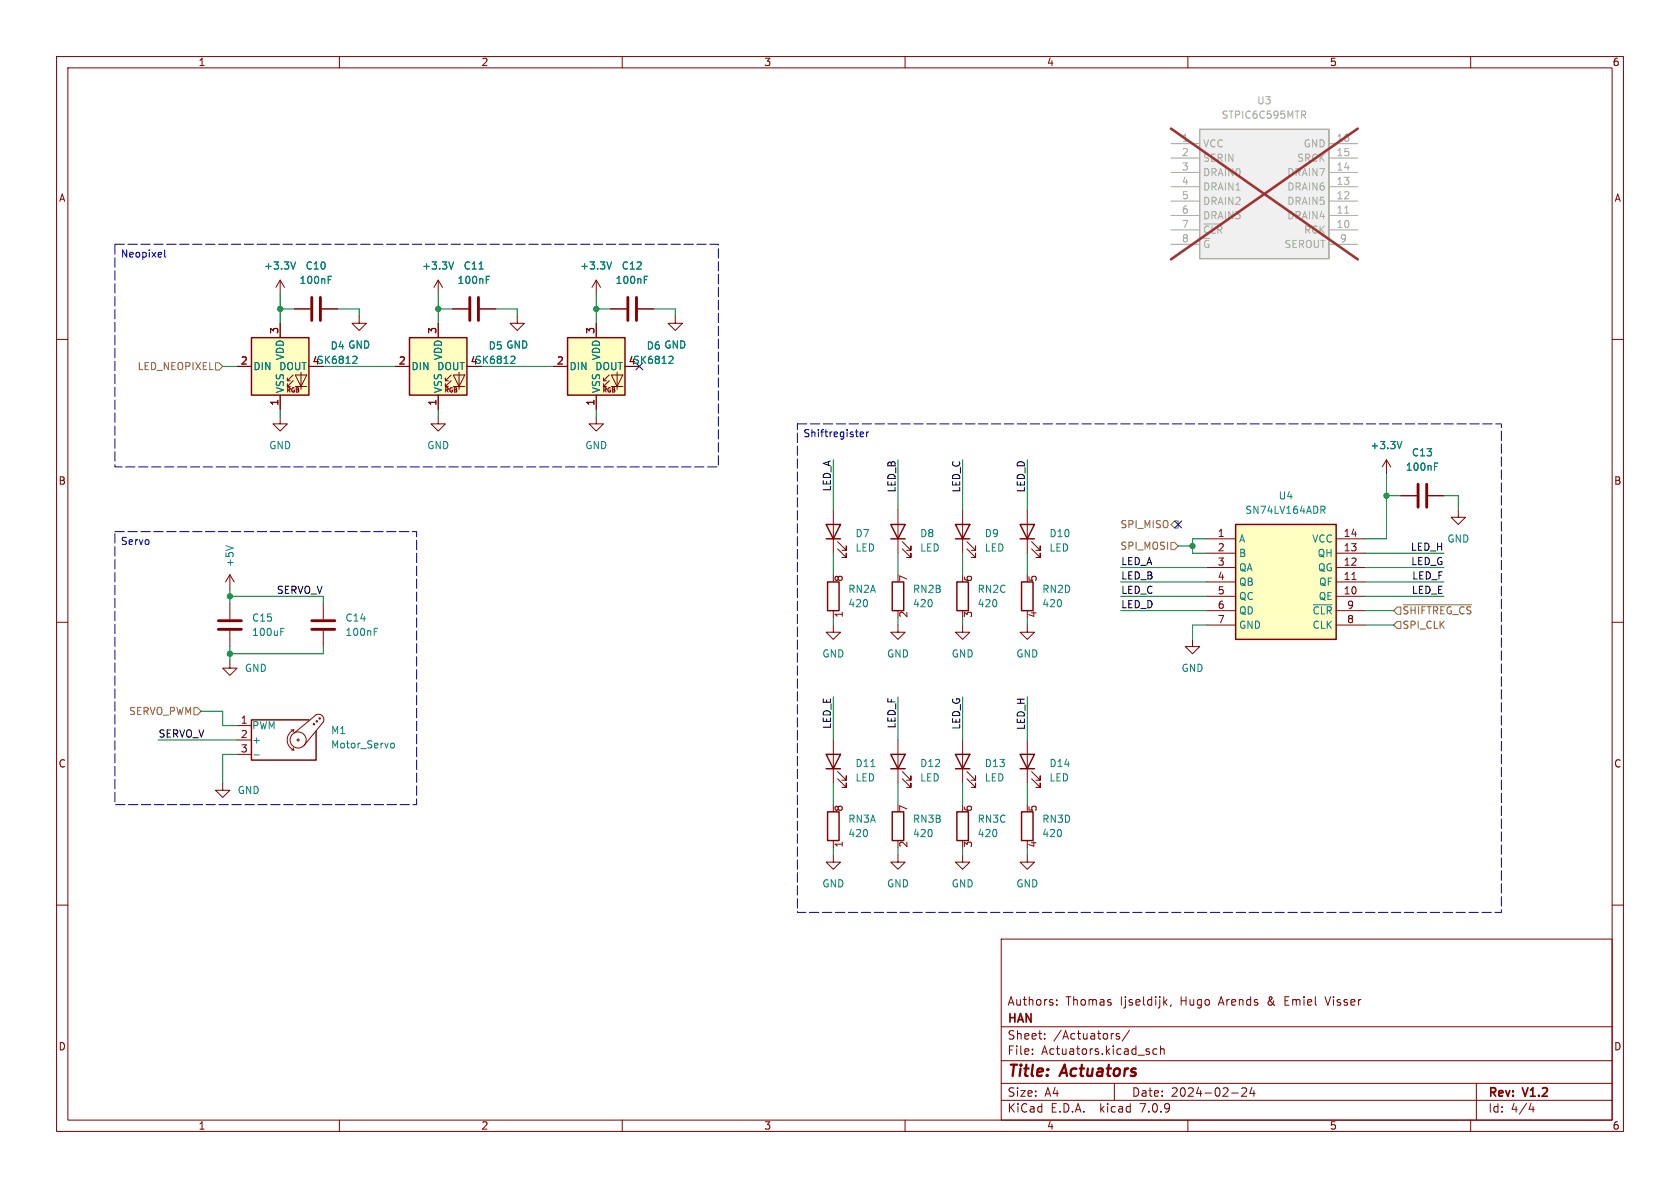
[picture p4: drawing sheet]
<svg xmlns="http://www.w3.org/2000/svg" width="297mm" height="210mm" viewBox="0 0 297 210" stroke-linecap="round" stroke-linejoin="round" font-family="sans-serif">
<g fill="none" stroke="#840000" stroke-width=".18">
<path d="M10 10h277v190h-277zM12 12h273v186h-273zM60 10v2M110 10v2M160 10v2M210 10v2M260 10v2M10 60h2M49.5 49.5l-.7 1.3M49.5 49.5v2.6M49.5 57.2v2.5M49.5 49.5l.8 1.3"/>
<path d="M52.1 54.6h2.8M56.9 54.6h2.8M63.5 55.9v1.3h1.3l-1.3 1.2-1.3-1.2h1.3M77.5 49.5v2.6M77.5 57.2v2.5M77.5 49.5l-.8 1.3M77.5 49.5l.7 1.3M80 54.6h2.8M84.8 54.6h2.8M91.4 55.9v1.3h1.3l-1.3 1.2-1.2-1.2h1.2M105.4 49.5l-.8 1.3M105.4 49.5v2.6"/>
<path d="M105.4 57.2v2.5M105.4 49.5l.8 1.3M107.9 54.6h2.8M112.8 54.6h2.8M119.4 55.9v1.3h1.2l-1.2 1.2-1.3-1.2h1.3M285 60h2M41.9 64.8h2.5M49.5 73.7v1.2h1.3l-1.3 1.3-1.2-1.3h1.2M49.5 69.9v2.5M50.8 68.3h.5M50.8 67.3h.5M51.8 67.3l-1 1v-.5"/>
<path d="M51.8 66.3l-1 1v-.5M52.2 66.3h2l-1 2zM52.2 68.3h2M53.2 65.8v3M69.8 64.8h2.6M77.5 73.7v1.2h1.2l-1.2 1.3-1.3-1.3h1.3M77.5 69.9v2.5M78.7 68.3h.5M78.7 67.3h.5M79.8 67.3l-1.1 1v-.5M79.8 66.3l-1.1 1v-.5M80.1 66.3h2.1l-1 2z"/>
<path d="M80.1 68.3h2.1M81.2 65.8v3M97.8 64.8h2.5M105.4 73.7v1.2h1.3l-1.3 1.3-1.3-1.3h1.3M105.4 69.9v2.5M106.7 68.3h.5M106.7 67.3h.5M107.7 67.3l-1 1v-.5M107.7 66.3l-1 1v-.5M108.1 66.3h2l-1 2zM108.1 68.3h2M109.1 65.8v3"/>
<path d="M147.3 90.2v7.6M148.1 97l1.5 1.6v-.8v.8h-.8M148.1 95.8l1.5 1.5v-.8v.8h-.8M158.7 90.2v7.6M159.5 97l1.5 1.6v-.8v.8h-.7M159.5 95.8l1.5 1.5v-.8v.8h-.7M170.2 90.2v7.6M170.9 97l1.6 1.6v-.8v.8h-.8M170.9 95.8l1.6 1.5v-.8v.8h-.8M181.6 90.2v7.6M182.4 97l1.5 1.6v-.8v.8h-.8M182.4 95.8l1.5 1.5v-.8v.8h-.8"/>
<path d="M213.4 95.3h5M213.4 97.8h5M236.2 95.3h5.1M236.2 97.8h5.1M245.1 81.3l-.8 1.3M245.1 81.3v2.5M245.1 81.3l.8 1.3M247.6 87.6h2.8M252.5 87.6h2.8M257.8 90.2v1.2h1.3l-1.3 1.3-1.3-1.3h1.3M10 110h2M40.6 116.8v1.3h1.3l-1.3 1.3-1.2-1.3h1.2"/>
<path d="M40.6 101.6l-.7 1.3M40.6 101.6v2.5M40.6 106.7v2.8M40.6 111.5v2.8M40.6 101.6l.8 1.3M57.1 106.7v2.8M57.1 111.5v2.8M147.3 110.5v1.3h1.3l-1.3 1.2-1.3-1.2h1.3M147.3 101.6v1.3M147.3 108v1.2M158.7 110.5v1.3h1.3l-1.3 1.2-1.2-1.2h1.2M158.7 101.6v1.3"/>
<path d="M158.7 108v1.2M170.2 110.5v1.3h1.2l-1.2 1.2-1.3-1.2h1.3M170.2 101.6v1.3M170.2 108v1.2M181.6 110.5v1.3h1.3l-1.3 1.2-1.3-1.2h1.3M181.6 101.6v1.3M181.6 108v1.2M210.8 113v1.3h1.3l-1.3 1.3-1.3-1.3h1.3M213.4 105.4h5M213.4 102.9h5M213.4 100.3h5M213.4 108h5"/>
<path d="M213.4 110.5h5M236.2 105.4h5.1M236.2 102.9h5.1M236.2 100.3h5.1M236.2 108h5.1M236.2 110.5h5.1M239 102.5h.7M285 110h2M39.4 138.4v1.3h1.2l-1.2 1.3-1.3-1.3h1.3M41.9 128.3h2.5M41.9 130.8h2.5M41.9 133.4h2.5"/>
<path d="M51.4 129h.5M51.6 132.6h.3M51.8 132.2l.1 .4M51.9 129a1.93 1.93 0 0 0-1.1 1.8 1.93 1.93 0 0 0 1.1 1.8M51.9 129l-.1 .4M52.1 129.5l3.8-3.1a.94 .94 0 0 1 1.1 .1 .94 .94 0 0 1 .1 1.1l-3.4 4.2M147.3 130.8v7.6M148.1 137.7l1.5 1.5v-.8v.8h-.8M148.1 136.4l1.5 1.5v-.7v.7h-.8M158.7 130.8v7.6M159.5 137.7l1.5 1.5v-.8v.8h-.7M159.5 136.4l1.5 1.5v-.7v.7h-.7"/>
<path d="M170.2 130.8v7.6M170.9 137.7l1.6 1.5v-.8v.8h-.8M170.9 136.4l1.6 1.5v-.7v.7h-.8M181.6 130.8v7.6M182.4 137.7l1.5 1.5v-.8v.8h-.8M182.4 136.4l1.5 1.5v-.7v.7h-.8M10 160h2M147.3 151.1v1.3h1.3l-1.3 1.3-1.3-1.3h1.3M147.3 142.2v1.3M147.3 148.6v1.3M158.7 151.1v1.3h1.3l-1.3 1.3-1.2-1.3h1.2M158.7 142.2v1.3"/>
<path d="M158.7 148.6v1.3M170.2 151.1v1.3h1.2l-1.2 1.3-1.3-1.3h1.3M170.2 142.2v1.3M170.2 148.6v1.3M181.6 151.1v1.3h1.3l-1.3 1.3-1.3-1.3h1.3M181.6 142.2v1.3M181.6 148.6v1.3M285 160h2M177 166h108v32h-108zM186.8 177.6v.1M186.8 176.8v.1M205.9 177.1l.4 .6"/>
<path d="M206.3 176.7l-.6 .6M207 177.6l-.1 .3M234.2 176.2l.5 1.5M60 198v2M110 198v2M160 198v2M177 194.5h108M177 191.5h108M177 187.5h108M177 181.5h108M182.5 186.3v.1M182.5 185.5v.1"/>
<path d="M184.7 183.6v.1M184.7 182.8v.1M197 191.5v3M197.9 182.8l-.4-.1-.2 .2 .1 .2 .5 .2v.3h-.6M199.7 182.1l-1.3 2M204.5 185.5l-.4-.1-.3 .3v.4l.2 .2h.5M205.2 185.5l.2-.1 .3 .1 .1 .9M205.2 184.9v1.5M210 198v2M217.7 193.2h1.2M219.5 192.4l.6-.1 .2 .1 .1 .3-.9 1.1h.9M221.3 192.2l-.3 1.1h.9"/>
<path d="M221.7 192.8v1M260 198v2M261 191.5v6.5M270.7 195l-.4 1.1h.9M271 195.6v1"/>
<circle cx="52.7" cy="130.8" r=".18"/>
<circle cx="52.7" cy="130.8" r="1.42"/>
<circle cx="55.5" cy="128" r=".13"/>
<circle cx="56" cy="127.5" r=".13"/>
<circle cx="56.5" cy="127" r=".13"/>
</g>
<g fill="none" stroke="#840000" stroke-width=".25">
<path d="M44.4 59.7h10.2v10.2h-10.2zM72.4 59.7h10.1v10.2h-10.1zM100.3 59.7h10.2v10.2h-10.2zM146 92.7h2.6l-1.3 2.6zM146 95.3h2.6M157.5 92.7h2.5l-1.3 2.6zM157.5 95.3h2.5M168.9 92.7h2.5l-1.2 2.6zM168.9 95.3h2.5M180.3 92.7h2.6l-1.3 2.6zM180.3 95.3h2.6M218.4 92.7h17.8v20.3h-17.8z"/>
<path d="M146.3 102.9h2v5.1h-2zM157.7 102.9h2.1v5.1h-2.1zM169.2 102.9h2v5.1h-2zM180.6 102.9h2v5.1h-2zM54.6 127.3h-10.2v7.1h11.5v-5.1M146 133.4h2.6l-1.3 2.5zM146 135.9h2.6M157.5 133.4h2.5l-1.3 2.5zM157.5 135.9h2.5M168.9 133.4h2.5l-1.2 2.5zM168.9 135.9h2.5M180.3 133.4h2.6l-1.3 2.5z"/>
<path d="M180.3 135.9h2.6M146.3 143.5h2v5.1h-2zM157.7 143.5h2.1v5.1h-2.1zM169.2 143.5h2v5.1h-2zM180.6 143.5h2v5.1h-2z"/>
</g>
<path d="M55.1 52.6v4M56.6 52.6v4M83.1 52.6v4M84.6 52.6v4M111 52.6v4M112.5 52.6v4M250.7 85.6v4.1M252.2 85.6v4.1M38.6 109.7h4.1M38.6 111.3h4.1M55.1 109.7h4.1M55.1 111.3h4.1" fill="none" stroke="#840000" stroke-width=".51"/>
<g fill="none" stroke="#008484" stroke-width=".18">
<path d="M52.3 46.3l-.5 1.3M58 49.4h.5M58 48.8h.6M80.2 46.3l-.4 1.3M84.7 47.6h.7M86 49.4h.4M86 48.8h.6M108.1 46.3l-.4 1.3M113.9 49.4h.4M113.9 48.8h.6M62.6 63h.4l.1 .3-.8 .9h.8M90.5 63h.4l.1 .3-.7 .9h.7"/>
<path d="M118.4 63h.5l.1 .3-.8 .9h.8M247.8 78l-.4 1.3M39.9 96.5l1.3 .4M233.5 89.5h.5l.3 .2-.2 .4h-.6M233.8 90.1l.5 .6M253.6 82.5h.4M253.6 81.9h.6M49.6 111.7h.5M49.6 111.1h.6M66.2 111.7h.4M66.2 111.1h.6M232.2 106.9h3.3"/>
<path d="M44.9 133.4h.9M69.1 131.6l.2-.2h.3l.1 .2-.1 .6h-.3l-.2-.2M154 135.5h.7"/>
</g>
<g fill="#ffffc2" stroke="#ffffc2" stroke-width=".18">
<path d="M218.4 92.7h17.8v20.3h-17.8z"/>
<path d="M72.4 59.7h10.1v10.2h-10.1z"/>
<path d="M44.4 59.7h10.2v10.2h-10.2z"/>
<path d="M100.3 59.7h10.2v10.2h-10.2z"/>
</g>
<path d="M212.1 22.9h22.8v22.8h-22.8z" fill="#f0f0f0" stroke="#f0f0f0" stroke-width=".18"/>
<path d="M212.1 22.9h22.8v22.8h-22.8z" fill="none" stroke="#a1a1a1" stroke-width=".25"/>
<g fill="none" stroke="#a1a1a1" stroke-width=".18">
<path d="M230.6 19.6l.2 .3v.3l-.2 .1M207 25.4h5.1M207 38.1h5.1M207 35.6h5.1M207 33h5.1M207 30.5h5.1M207 27.9h5.1M212.8 39.6h3.3M230.4 20.3l.4 .6M234.9 25.4h5.1M234.9 38.1h5.1M234.9 35.6h5.1"/>
<path d="M234.9 33h5.1M234.9 30.5h5.1M234.9 27.9h5.1M237.7 37.7h.8M207 40.6h5.1M207 43.2h5.1M234.9 40.6h5.1M234.9 43.2h5.1"/>
</g>
<path d="M207 22.7l33 23.1M240 22.7l-33 23.1" fill="none" stroke="#9d3333" stroke-width=".46"/>
<path d="M38.1 64.1h.6l.7 .7-.7 .6h-.6zM207 92.7l.6-.6h.7v1.2h-.7zM207 95.9h.6l.7 .6-.7 .7h-.6zM247 109.9h.6v1.2h-.6l-.6-.6zM247 107.3h.6v1.3h-.6l-.6-.6zM248.1 106.9h12.1M34.3 125.1h.6l.7 .6-.7 .7h-.6z" fill="none" stroke="#848400" stroke-width=".18"/>
<path d="M20.3 43.2h106.7v39.4h-106.7zM141 74.9h124.4v86.4h-124.4zM20.3 94h53.4v48.2h-53.4z" fill="none" stroke="#0000c2" stroke-width=".18" stroke-dasharray="1.7 .6"/>
<path d="M29.1 44.2v1.1l.2 .2M152.1 76.8l.6-.1-.1-.3h-.4l-.1 .1v.6h.5M153.2 76.4v.8M153.6 76.4l-.4 .2" fill="none" stroke="#0000c2" stroke-width=".18"/>
<g fill="none" stroke="#008400" stroke-width=".18">
<path d="M49.5 54.6h2.6M49.5 52.1v5.1M59.7 54.6h3.8v1.3M77.5 52.1v5.1M77.5 54.6h2.5M87.6 54.6h3.8v1.3M105.4 54.6h2.5M105.4 52.1v5.1M115.6 54.6h3.8v1.3M39.4 64.8h2.5M49.5 72.4v1.3M57.1 64.8h12.7"/>
<path d="M77.5 72.4v1.3M85.1 64.8h12.7M105.4 72.4v1.3M147.3 81.3v8.9M147.3 97.8v3.8M158.7 81.3v8.9M158.7 97.8v3.8M170.2 81.3v8.9M170.2 97.8v3.8M181.6 81.3v8.9M181.6 97.8v3.8M208.3 96.5h2.5"/>
<path d="M213.4 95.3h-2.6v2.5h2.6M241.3 97.8h14M245.1 83.8v11.5h-3.8M245.1 87.6h2.5M255.3 87.6h2.5v2.6M40.6 104.1v2.6M40.6 114.3v2.5M40.6 105.4h16.5v1.3M57.1 114.3v1.3h-16.5M147.3 109.2v1.3M158.7 109.2v1.3M170.2 109.2v1.3"/>
<path d="M181.6 109.2v1.3M198.1 105.4h15.3M198.1 100.3h15.3M198.1 102.9h15.3M198.1 108h15.3M213.4 110.5h-2.6v2.5M241.3 105.4h14M241.3 100.3h14M241.3 102.9h14M241.3 110.5h5.1M241.3 108h5.1M27.9 130.8h14"/>
<path d="M35.6 125.7h3.8v2.6h2.5M41.9 133.4h-2.5v5M147.3 123.2v7.6M147.3 138.4v3.8M158.7 123.2v7.6M158.7 138.4v3.8M170.2 123.2v7.6M170.2 138.4v3.8M181.6 123.2v7.6M181.6 138.4v3.8M147.3 149.9v1.2M158.7 149.9v1.2"/>
<path d="M170.2 149.9v1.2M181.6 149.9v1.2"/>
</g>
<path d="M112.4 64.2l1.2 1.2M113.6 64.2l-1.2 1.2M207.7 92.1l1.2 1.2M208.9 92.1l-1.2 1.2" fill="none" stroke="#000084" stroke-width=".18"/>
<g fill="#008400" stroke="#008400" stroke-width=".18">
<circle cx="40.6" cy="105.4" r=".46"/>
<circle cx="40.6" cy="115.6" r=".46"/>
<circle cx="245.1" cy="87.6" r=".46"/>
<circle cx="210.8" cy="96.5" r=".46"/>
<circle cx="77.5" cy="54.6" r=".46"/>
<circle cx="49.5" cy="54.6" r=".46"/>
<circle cx="105.4" cy="54.6" r=".46"/>
</g>
<g font-size="2.8" fill="#840000">
<text x="178" y="190.9">Title:</text>
<text x="187.7" y="190.9">Actuators</text>
</g>
<g font-size="2.1" fill="#840000">
<text x="178" y="178">Authors:</text>
<text x="188.4" y="178">Thomas</text>
<text x="198.1" y="178">Ijseldijk,</text>
<text x="208.8" y="178">Hugo</text>
<text x="215.8" y="178">Arends</text>
<text x="224.5" y="178">&amp;</text>
<text x="227.7" y="178">Emiel</text>
<text x="235.1" y="178">Visser</text>
<text x="178" y="184">Sheet:</text>
<text x="178" y="181.2">HAN</text>
<text x="186.2" y="184">/Actuators/</text>
<text x="178" y="186.7">File:</text>
<text x="184.1" y="186.7">Actuators.kicad_sch</text>
<text x="178" y="196.9">KiCad</text>
<text x="178" y="194.1">Size:</text>
<text x="184.7" y="194.1">A4</text>
<text x="185.7" y="196.9">E.D.A.</text>
<text x="194.6" y="196.9">kicad</text>
<text x="200" y="194.1">Date:</text>
<text x="201.8" y="196.9">7.0.9</text>
<text x="207" y="194.1">2024-02-24</text>
<text x="263" y="194.3">Rev:</text>
<text x="263" y="196.9">Id:</text>
<text x="267.1" y="196.9">4/4</text>
<text x="269.4" y="194.3">V1.2</text>
</g>
<g font-size="1.8" fill="#840000">
<text x="35" y="11.9">1</text>
<text x="85" y="11.9">2</text>
<text x="135" y="11.9">3</text>
<text x="185" y="11.9">4</text>
<text x="235" y="11.9">5</text>
<text x="285" y="11.9">6</text>
<text x="10.3" y="35.9">A</text>
<text x="285.3" y="35.9">A</text>
<text x="49.3" y="59.1" transform="rotate(-90 49.3 59.1)">3</text>
<text x="77.2" y="59.1" transform="rotate(-90 77.2 59.1)">3</text>
<text x="105.2" y="59.1" transform="rotate(-90 105.2 59.1)">3</text>
<text x="42.5" y="64.5">2</text>
<text x="55.2" y="64.5">4SK6812</text>
<text x="70.4" y="64.5">2</text>
<text x="83.1" y="64.5">4SK6812</text>
<text x="98.4" y="64.5">2</text>
<text x="111.1" y="64.5">4SK6812</text>
<text x="49.3" y="71.8" transform="rotate(-90 49.3 71.8)">1</text>
<text x="77.2" y="71.8" transform="rotate(-90 77.2 71.8)">1</text>
<text x="105.2" y="71.8" transform="rotate(-90 105.2 71.8)">1</text>
<text x="10.3" y="85.9">B</text>
<text x="285.3" y="85.9">B</text>
<text x="215.2" y="95">1</text>
<text x="237.4" y="95">14</text>
<text x="215.2" y="97.5">2</text>
<text x="215.2" y="100.1">3</text>
<text x="237.4" y="100.1">12</text>
<text x="237.4" y="97.5">13</text>
<text x="149.3" y="102.9" transform="rotate(-90 149.3 102.9)">8</text>
<text x="160.7" y="102.9" transform="rotate(-90 160.7 102.9)">7</text>
<text x="172.2" y="102.9" transform="rotate(-90 172.2 102.9)">6</text>
<text x="183.6" y="102.9" transform="rotate(-90 183.6 102.9)">5</text>
<text x="215.2" y="102.6">4</text>
<text x="215.2" y="105.2">5</text>
<text x="215.2" y="107.7">6</text>
<text x="237.4" y="105.2">10</text>
<text x="237.4" y="102.6">11</text>
<text x="238.1" y="107.7">9</text>
<text x="149.3" y="109.3" transform="rotate(-90 149.3 109.3)">1</text>
<text x="160.7" y="109.3" transform="rotate(-90 160.7 109.3)">2</text>
<text x="172.2" y="109.3" transform="rotate(-90 172.2 109.3)">3</text>
<text x="183.6" y="109.3" transform="rotate(-90 183.6 109.3)">4</text>
<text x="215.2" y="110.2">7</text>
<text x="238.1" y="110.2">8</text>
<text x="42.5" y="128">1</text>
<text x="42.5" y="130.6">2</text>
<text x="10.3" y="135.9">C</text>
<text x="42.5" y="133.1">3</text>
<text x="285.3" y="135.9">C</text>
<text x="149.3" y="143.6" transform="rotate(-90 149.3 143.6)">8</text>
<text x="160.7" y="143.6" transform="rotate(-90 160.7 143.6)">7</text>
<text x="172.2" y="143.6" transform="rotate(-90 172.2 143.6)">6</text>
<text x="183.6" y="143.6" transform="rotate(-90 183.6 143.6)">5</text>
<text x="149.3" y="149.9" transform="rotate(-90 149.3 149.9)">1</text>
<text x="160.7" y="149.9" transform="rotate(-90 160.7 149.9)">2</text>
<text x="172.2" y="149.9" transform="rotate(-90 172.2 149.9)">3</text>
<text x="183.6" y="149.9" transform="rotate(-90 183.6 149.9)">4</text>
<text x="10.3" y="185.9">D</text>
<text x="285.3" y="185.9">D</text>
<text x="35" y="199.9">1</text>
<text x="85" y="199.9">2</text>
<text x="135" y="199.9">3</text>
<text x="185" y="199.9">4</text>
<text x="235" y="199.9">5</text>
<text x="285" y="199.9">6</text>
</g>
<g font-size="1.8" fill="#a1a1a1">
<text x="215.9" y="21.2">STPIC6C595MTR</text>
<text x="222.1" y="18.6">U3</text>
<text x="208.8" y="25.1">1</text>
<text x="208.8" y="27.7">2</text>
<text x="212.6" y="26.3">VCC</text>
<text x="212.6" y="28.8">SERIN</text>
<text x="229.2" y="28.8">SRCK</text>
<text x="230.4" y="26.3">GND</text>
<text x="236.2" y="27.7">15</text>
<text x="236.2" y="25.1">16</text>
<text x="208.8" y="30.2">3</text>
<text x="208.8" y="32.8">4</text>
<text x="208.8" y="35.3">5</text>
<text x="212.6" y="31.3">DRAIN0</text>
<text x="212.6" y="33.9">DRAIN1</text>
<text x="227.5" y="33.9">DRAIN6</text>
<text x="227.5" y="31.3">DRAIN7</text>
<text x="236.2" y="35.3">12</text>
<text x="236.2" y="32.8">13</text>
<text x="236.2" y="30.2">14</text>
<text x="208.8" y="37.8">6</text>
<text x="208.8" y="40.4">7</text>
<text x="212.6" y="36.4">DRAIN2</text>
<text x="212.6" y="39">DRAIN3</text>
<text x="212.6" y="41.5">~{CLR}</text>
<text x="227.5" y="39">DRAIN4</text>
<text x="227.5" y="36.4">DRAIN5</text>
<text x="230.4" y="41.5">RCK</text>
<text x="236.2" y="40.4">10</text>
<text x="236.2" y="37.8">11</text>
<text x="208.8" y="42.9">8</text>
<text x="212.6" y="44">~{G}</text>
<text x="227" y="44">SEROUT</text>
<text x="236.8" y="42.9">9</text>
</g>
<g font-size="1.8" fill="#0000c2">
<text x="21.3" y="45.9">Neopixel</text>
<text x="141.9" y="77.6">Shiftregister</text>
<text x="21.3" y="96.7">Servo</text>
</g>
<g font-size="1.8" fill="#008484">
<text x="46.6" y="47.9">+3.3V</text>
<text x="53.9" y="47.9">C10</text>
<text x="74.5" y="47.9">+3.3V</text>
<text x="81.9" y="47.9">C11</text>
<text x="102.5" y="47.9">+3.3V</text>
<text x="109.8" y="47.9">C12</text>
<text x="52.8" y="50.4">100nF</text>
<text x="80.8" y="50.4">100nF</text>
<text x="108.7" y="50.4">100nF</text>
<text x="44.7" y="65.6">DIN</text>
<text x="49.3" y="65.6">DOUT</text>
<text x="50.4" y="63.8" transform="rotate(-90 50.4 63.8)">VDD</text>
<text x="58.3" y="62">D4 GND</text>
<text x="72.6" y="65.6">DIN</text>
<text x="77.2" y="65.6">DOUT</text>
<text x="78.3" y="63.8" transform="rotate(-90 78.3 63.8)">VDD</text>
<text x="86.3" y="62">D5 GND</text>
<text x="100.6" y="65.6">DIN</text>
<text x="105.1" y="65.6">DOUT</text>
<text x="106.3" y="63.8" transform="rotate(-90 106.3 63.8)">VDD</text>
<text x="114.2" y="62">D6 GND</text>
<text x="50.4" y="69.6" transform="rotate(-90 50.4 69.6)">VSS</text>
<text x="78.3" y="69.6" transform="rotate(-90 78.3 69.6)">VSS</text>
<text x="106.3" y="69.6" transform="rotate(-90 106.3 69.6)">VSS</text>
<text x="47.5" y="79.6">GND</text>
<text x="75.4" y="79.6">GND</text>
<text x="103.4" y="79.6">GND</text>
<text x="242.2" y="79.6">+3.3V</text>
<text x="248.4" y="83.4">100nF</text>
<text x="249.5" y="80.9">C13</text>
<text x="226" y="88.5">U4</text>
<text x="151.1" y="95.2">D7</text>
<text x="162.6" y="95.2">D8</text>
<text x="174" y="95.2">D9</text>
<text x="185.4" y="95.2">D10</text>
<text x="220.1" y="91">SN74LV164ADR</text>
<text x="41.5" y="100.3" transform="rotate(-90 41.5 100.3)">+5V</text>
<text x="151.1" y="97.7">LED</text>
<text x="162.6" y="97.7">LED</text>
<text x="174" y="97.7">LED</text>
<text x="185.4" y="97.7">LED</text>
<text x="218.9" y="96.1">A</text>
<text x="218.9" y="98.7">B</text>
<text x="218.9" y="101.2">QA</text>
<text x="231.9" y="96.1">VCC</text>
<text x="232.8" y="98.7">QH</text>
<text x="232.9" y="101.2">QG</text>
<text x="255.8" y="96.1">GND</text>
<text x="149.9" y="107.5">420</text>
<text x="149.9" y="105">RN2A</text>
<text x="161.3" y="107.5">420</text>
<text x="161.3" y="105">RN2B</text>
<text x="172.7" y="107.5">420</text>
<text x="172.7" y="105">RN2C</text>
<text x="184.2" y="107.5">420</text>
<text x="184.2" y="105">RN2D</text>
<text x="218.9" y="103.7">QB</text>
<text x="218.9" y="106.3">QC</text>
<text x="233" y="106.3">QE</text>
<text x="233.1" y="103.7">QF</text>
<text x="44.5" y="112.6">100uF</text>
<text x="44.5" y="110.1">C15</text>
<text x="61" y="112.6">100nF</text>
<text x="61" y="110.1">C14</text>
<text x="218.9" y="108.8">QD</text>
<text x="218.9" y="111.4">GND</text>
<text x="231.9" y="111.4">CLK</text>
<text x="231.9" y="108.8">~{CLR}</text>
<text x="43.2" y="119">GND</text>
<text x="145.3" y="116.4">GND</text>
<text x="156.7" y="116.4">GND</text>
<text x="168.1" y="116.4">GND</text>
<text x="179.6" y="116.4">GND</text>
<text x="208.8" y="119">GND</text>
<text x="44.5" y="129.1">PWM</text>
<text x="44.5" y="131.7">+</text>
<text x="58.4" y="130">M1</text>
<text x="58.4" y="132.5">Motor_Servo</text>
<text x="151.1" y="135.8">D11</text>
<text x="162.6" y="135.8">D12</text>
<text x="174" y="135.8">D13</text>
<text x="185.4" y="135.8">D14</text>
<text x="41.9" y="140.6">GND</text>
<text x="151.1" y="138.3">LED</text>
<text x="162.6" y="138.3">LED</text>
<text x="174" y="138.3">LED</text>
<text x="185.4" y="138.3">LED</text>
<text x="149.9" y="148.2">420</text>
<text x="149.9" y="145.6">RN3A</text>
<text x="161.3" y="148.2">420</text>
<text x="161.3" y="145.6">RN3B</text>
<text x="172.7" y="148.2">420</text>
<text x="172.7" y="145.6">RN3C</text>
<text x="184.2" y="148.2">420</text>
<text x="184.2" y="145.6">RN3D</text>
<text x="145.3" y="157.1">GND</text>
<text x="156.7" y="157.1">GND</text>
<text x="168.1" y="157.1">GND</text>
<text x="179.6" y="157.1">GND</text>
</g>
<g font-size="1.8" fill="#848400">
<text x="24.2" y="65.6">LED_NEOPIXEL</text>
<text x="198" y="93.6">SPI_MISO</text>
<text x="198" y="97.4">SPI_MOSI</text>
<text x="247.8" y="111.4">SPI_CLK</text>
<text x="247.8" y="108.8">~{SHIFTREG_CS}</text>
<text x="22.7" y="126.6">SERVO_PWM</text>
</g>
<g font-size="1.8">
<text x="147" y="87" transform="rotate(-90 147 87)">LED_A</text>
<text x="158.4" y="87.2" transform="rotate(-90 158.4 87.2)">LED_B</text>
<text x="169.8" y="87.2" transform="rotate(-90 169.8 87.2)">LED_C</text>
<text x="181.3" y="87.2" transform="rotate(-90 181.3 87.2)">LED_D</text>
<text x="198.1" y="100">LED_A</text>
<text x="249.3" y="97.4">LED_H</text>
<text x="249.4" y="100">LED_G</text>
<text x="48.8" y="105.1">SERVO_V</text>
<text x="198.1" y="105.1">LED_C</text>
<text x="198.1" y="107.6">LED_D</text>
<text x="198.1" y="102.5">LED_B</text>
<text x="249.5" y="105.1">LED_E</text>
<text x="249.6" y="102.5">LED_F</text>
<text x="27.9" y="130.5">SERVO_V</text>
<text x="147" y="129" transform="rotate(-90 147 129)">LED_E</text>
<text x="158.4" y="128.9" transform="rotate(-90 158.4 128.9)">LED_F</text>
<text x="169.8" y="129.1" transform="rotate(-90 169.8 129.1)">LED_G</text>
<text x="181.3" y="129.1" transform="rotate(-90 181.3 129.1)">LED_H</text>
</g>
<g font-size="1.1" fill="#840000">
<text x="50.5" y="69.6">RGB</text>
<text x="78.5" y="69.6">RGB</text>
<text x="106.4" y="69.6">RGB</text>
</g>
</svg>
